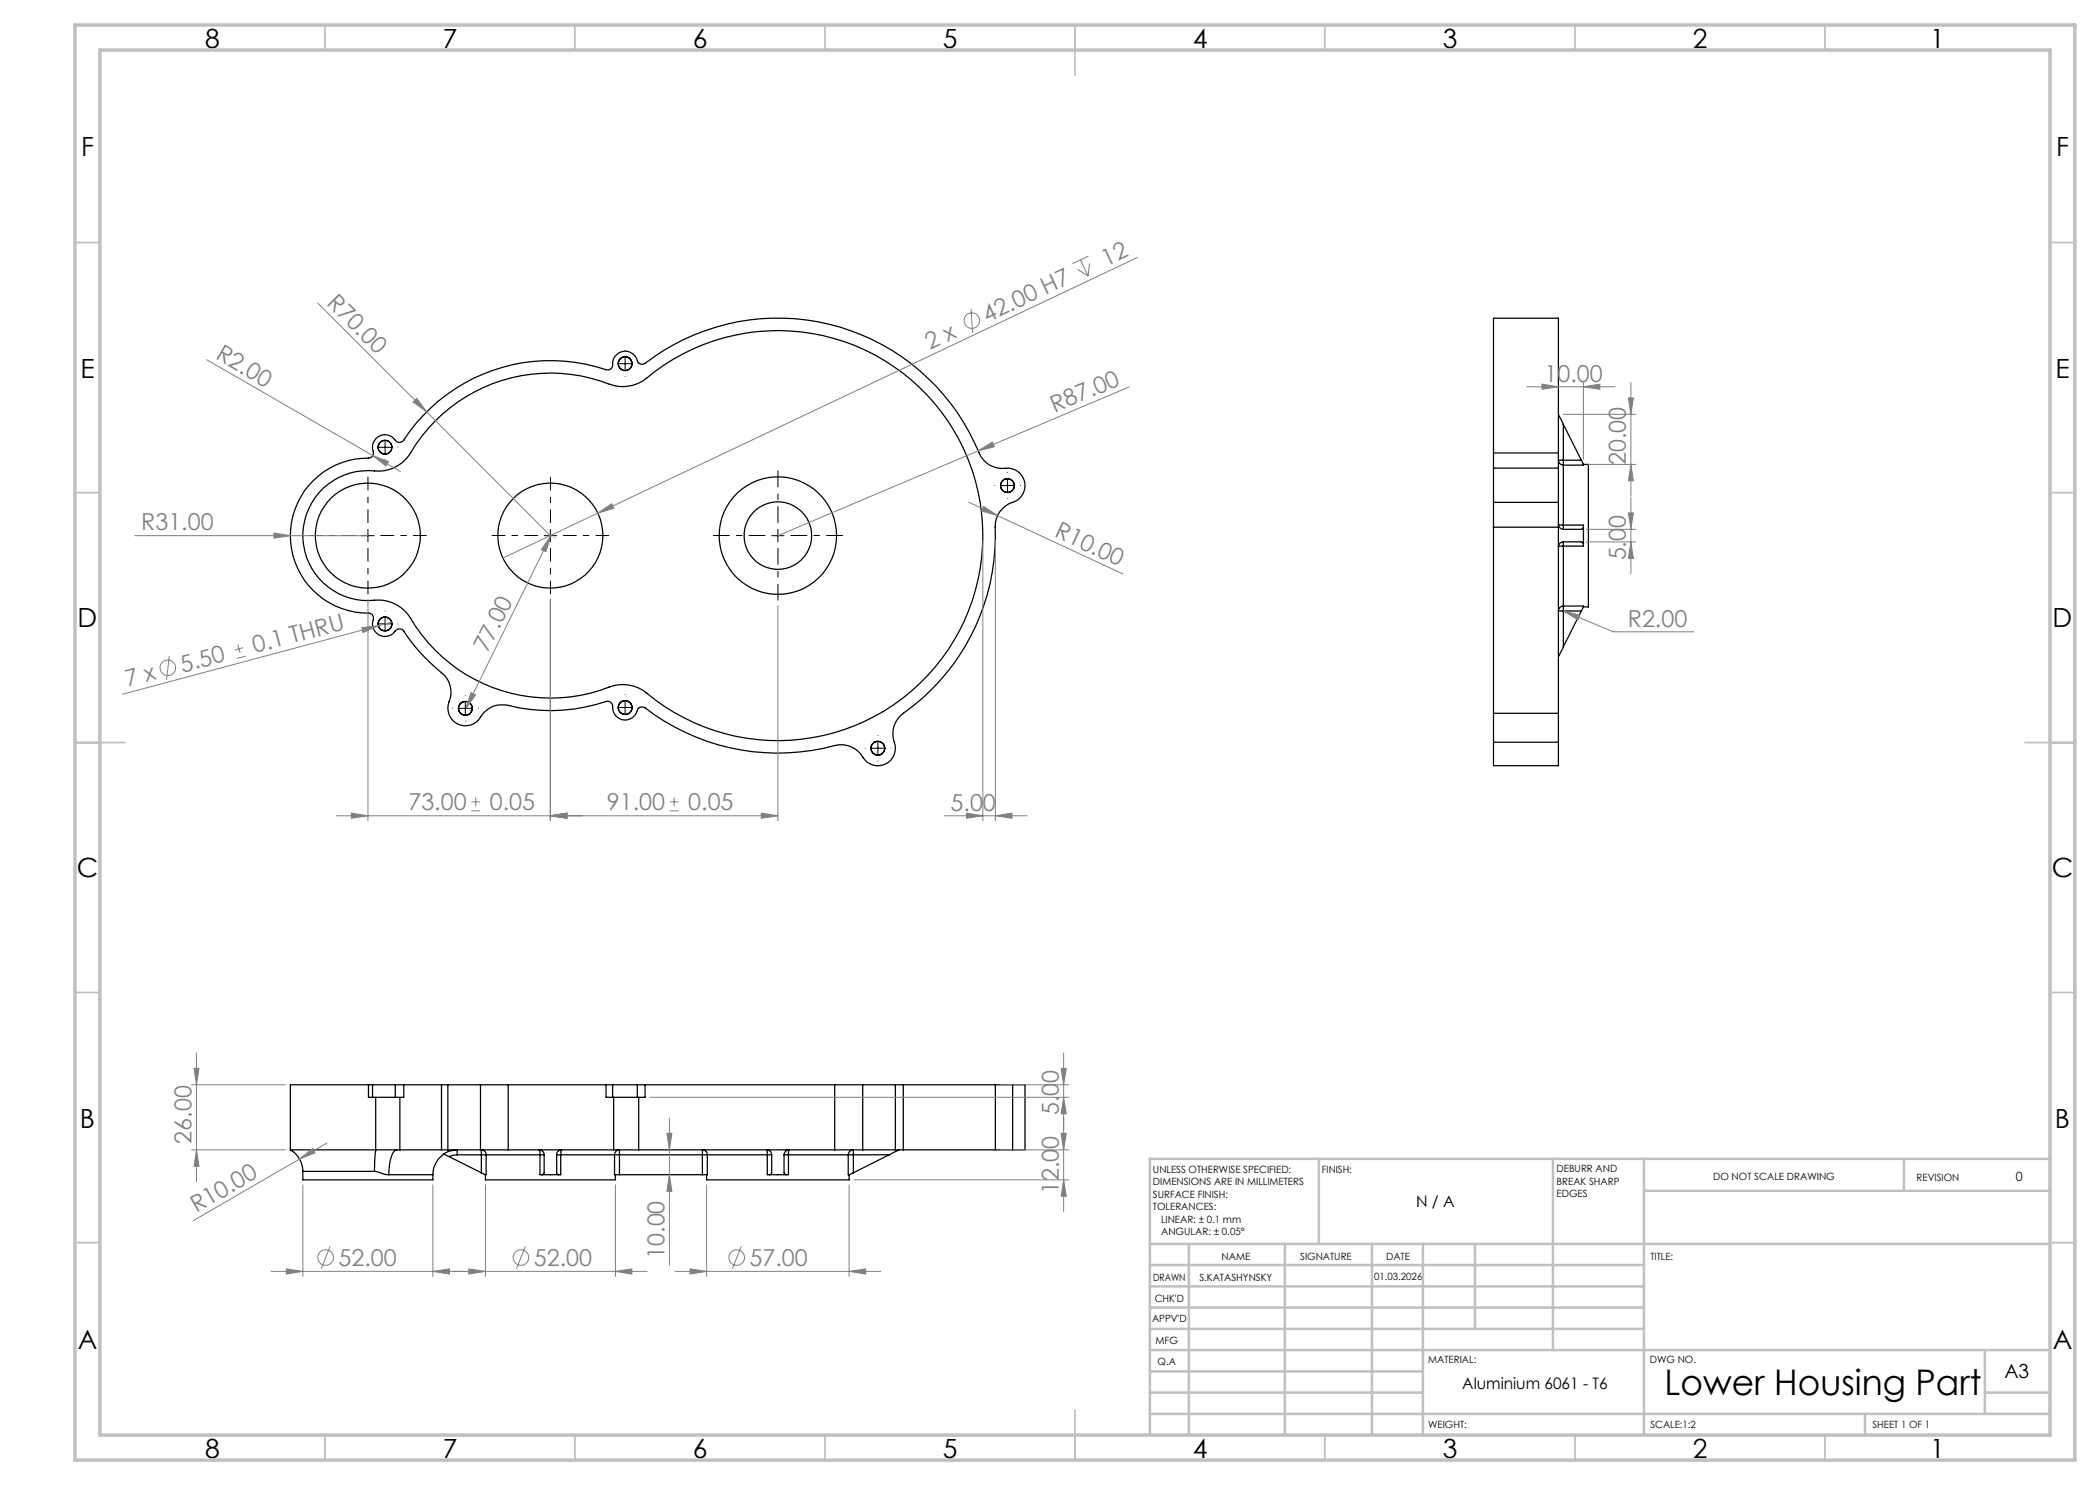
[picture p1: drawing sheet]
<svg xmlns="http://www.w3.org/2000/svg" width="420mm" height="297mm" viewBox="0 0 420 297" stroke-linecap="round" stroke-linejoin="round" font-family="sans-serif">
<g fill="none" stroke="#000" stroke-width=".25">
<path d="M62.7 96.1a15.9 15.9 0 0 1 11.2-4.5 1.2 1.2 0 0 0 .6-1.9 2.53 2.53 0 0 1 1.8-2.6 2.53 2.53 0 0 1 2.9 1.1l.5 .3h.5l.4-.3a35.2 35.2 0 0 1 40.9-14.2l.6-.2 .3-.4a2.8 2.8 0 0 1 2-3.1 2.55 2.55 0 0 1 3.1 2.1l.6 .4h.7a43.7 43.7 0 0 1 67.4 18.5 5.4 5.4 0 0 0 5.5 2.3 3.5 3.5 0 0 1 3.3 3.1 3.5 3.5 0 0 1-2.5 3.8 5 5 0 0 0-3.5 4.9 43.9 43.9 0 0 1-18.9 37.8 5.2 5.2 0 0 0-1.1 5.9 3.5 3.5 0 0 1-2.2 3.8 3.5 3.5 0 0 1-4.3-1.5 5 5 0 0 0-5.6-2.3 43.8 43.8 0 0 1-38.1-7.6l-.7-.1-.4 .3a2.83 2.83 0 0 1-3.3 2.2 2.86 2.86 0 0 1-2-3.1l-.5-.5h-.4a36.6 36.6 0 0 1-20.7 .7 5.3 5.3 0 0 0-5.1 3 3.5 3.5 0 0 1-4.5 .6 3.5 3.5 0 0 1-1.4-4.3 5 5 0 0 0-1.5-5.8 36.5 36.5 0 0 1-7.7-8.5 1.22 1.22 0 0 0-1.9 .6 2.53 2.53 0 0 1-3.2 .2 2.53 2.53 0 0 1-.8-3.1l-.2-.7-.3-.3a17.4 17.4 0 0 1-9.5-2.8 15.5 15.5 0 0 1-2-23.8zM64.6 97.7a13.4 13.4 0 0 1 11.2-3.5 7.6 7.6 0 0 0 6.3-3.6 32.7 32.7 0 0 1 40.7-13.5 7.6 7.6 0 0 0 6.6-1.5 41 41 0 0 1 56.3 3.7 41 41 0 0 1-.8 56.5 41 41 0 0 1-56.3 2.2 7.7 7.7 0 0 0-6.8-.6 32.6 32.6 0 0 1-40.2-14.5 7.6 7.6 0 0 0-6.7-2.9 13 13 0 0 1-13.1-7.5 13 13 0 0 1 2.8-14.8zM298.7 93.6v6.9M298.7 90.6v3M298.7 90.6v-27h13v27M298.7 93.6h13M298.7 90.6h13M311.7 93.6v6.9M311.7 90.6v3M311.7 82.9l1 2M312.7 92h-1a.86 .86 0 0 0 1 1M312.7 93v12"/>
<path d="M312.7 92v1M312.7 84.9v7.1M312.7 92h3.6M312.7 84.9l3.6 7.1M316.3 92l.4 .9M316.7 92.9h1v28.5h-1M316.7 92.9v.1h-4M298.7 100.5v4.9M298.7 105.4v37.3M298.7 100.5h13M298.7 105.4h13M311.7 100.5v4.9"/>
<path d="M311.7 105.4v37.3M312.7 105l-1-.1a.96 .96 0 0 0 1 1M312.7 108.4h3.6h.2l.2 .4M312.7 108.4a.91 .91 0 0 0-1 1l1-.2M312.7 108.4v.8M312.7 109.2v12M312.7 105h4v.4M312.7 105v.9M316.7 105.4l-.3 .5h-3.7M316.7 108.8v.4h-4M316.7 105.4v3.4M312.7 121.2a.89 .89 0 0 0-1 1h1"/>
<path d="M312.7 129.4l-1 2M312.7 121.2v1M312.7 121.2h4v.2M312.7 122.2v7.2M312.7 122.2h3.6M316.3 122.2l-3.6 7.2M316.7 121.4l-.4 .8M298.7 142.7v5.7M298.7 148.4v4.7h13v-4.7M298.7 142.7h13M298.7 148.4h13M311.7 142.7v5.7"/>
<path d="M73.7 217v2.5h.8M73.7 217h.8M73.7 217h-15.6v13M74.5 219.5h4.6M74.5 217h4.6M74.5 217v2.5M75.1 219.5v10.5M79.1 217h1.7M79.1 217v2.5M80 219.5v10.5M80.8 217h7.5M80.8 217v2.5h-1.7"/>
<path d="M88.3 217h1.3M88.3 217v13M89.6 217h6.5M89.6 217v13M96.1 217h5.5M96.1 217v13M101.6 217h19.6M101.6 217v13M121.2 217v2.5h1.3M121.2 217h1.3M122.5 219.5h5M122.5 217h5"/>
<path d="M122.5 217v2.5M122.7 219.5v10.5M127.5 217h1.5M127.5 217v2.5M127.7 219.5v10.5M129 217h37.9M129 217v2.5h-1.5M166.9 217h5.6M166.9 217v13M172.5 217h6.6M172.5 217v13M179.1 217h1.6"/>
<path d="M179.1 217v13M180.7 217h18.4M180.7 217v13M199.1 217h3.4M199.1 217v13M202.5 217h2.5v13h-2.5M202.5 217v13M58.1 230a5 5 0 0 1 2.5 4.3M58.1 230h17M60.6 234.3v1.7h26v-1.1M60.6 234.3h14.3M74.9 234.3l1.9 .5 1 .1"/>
<path d="M75.1 230h4.3M75.1 230l-.2 4.3M77.8 234.9h8.8M79.4 230h.6M79.4 230a1.58 1.58 0 0 0-1.2 1.4l-.3 1.3-.1 2.2M80 230h8.3M88.3 230h1.3M88.8 230.8a5.1 5.1 0 0 0-2.2 4.1M89.6 230h6.5M89.8 231.3l6.5 3.3M91.4 231v-1l-1.7 .3-1 .5 1.1 .5M91.4 231l-1.6 .3"/>
<path d="M91.4 231h4.9M96.1 230h5.5M96.3 231v-1a.85 .85 0 0 1 .9 1M96.3 231h.9M96.3 234.6l.8 .3M96.3 231v3.6M97.1 234.9v1.1h26v-1.1M97.2 231h10.8M97.2 231v3.9h-.1M101.6 230h21.1M108 231l-.2-1a1.02 1.02 0 0 1 1 1M108 231v3.9h.4"/>
<path d="M108 231h.8M108.4 234.9h3.4M108.8 231v3.6l-.4 .3M111.3 231a.95 .95 0 0 1 1-1l-.2 1M111.3 231v3.7l.5 .2M111.3 231h.8M112.1 231v3.9h-.3M112.1 231h10.8M122.7 230h5M122.9 231a.86 .86 0 0 1 1-1v1M122.9 231h1M122.9 231v3.9h1"/>
<path d="M123.9 234.9h16.6M123.9 231h16.6M123.9 231v3.9M127.7 230h39.2M140.5 231v-1a.86 .86 0 0 1 1 1M140.5 231h1M140.5 231v3.9M141.3 234.9v1.1h28.5v-1.1M141.5 231h12M141.5 231v3.9h-1M153.5 231l-.2-1a1.02 1.02 0 0 1 1 1M153.5 231v3.9h.4"/>
<path d="M153.5 231h.8M153.9 234.9h3.4M154.3 231v3.6l-.1 .2-.3 .1M156.8 231a1.02 1.02 0 0 1 1-1l-.1 1M156.8 231v3.6l.2 .2 .3 .1M156.8 231h.9M157.7 231v3.9h-.4M157.7 231h12M166.9 230h5.6M169.7 231a.91 .91 0 0 1 1-1v1M169.7 231h1M169.7 231v3.9h.1"/>
<path d="M170.7 234.6l-.9 .3M170.7 231h7.1M170.7 231v3.6M172.5 230h6.6M177.8 231l-7.1 3.6M179.1 230h1.6M179.8 230l-2 1M180.7 230h18.4M199.1 230h3.4"/>
<circle cx="125" cy="72.7" r="1.39"/>
<circle cx="77" cy="89.5" r="1.39"/>
<circle cx="201.5" cy="97.1" r="1.39"/>
<circle cx="73.6" cy="107.1" r="10.5"/>
<circle cx="110.1" cy="107.1" r="10.5"/>
<circle cx="155.6" cy="107.1" r="6.8"/>
<circle cx="155.6" cy="107.1" r="11.7"/>
<circle cx="77" cy="124.8" r="1.4"/>
<circle cx="93.1" cy="141.7" r="1.39"/>
<circle cx="125" cy="141.5" r="1.39"/>
<circle cx="175.6" cy="149.6" r="1.39"/>
</g>
<g fill="none" stroke="#808080" stroke-width=".2">
<path d="M215.5 53.9l2.1 1.3M216.1 52l1.5 3.2M217.7 51.2l-3.2 1.5M217.9 52.7l-.3 2.5M227.5 51.5l-107.9 51.1M41.3 71.9l38.8 22.4M63.5 60.6l21.8 21.8M194.2 61.7l.3 4.8M225.8 77.4l-30.1 12.8M305.3 77.4h17.7M308.4 76.8l3.3 .6-3.3 .5zM316.7 77.4l3.3-.6v1.1z"/>
<path d="M316.7 76.3v15.6M325.7 79.6h1l-.5 3.3zM326.2 76.5v22.7M74.6 91.1l3.1 1.2-.5 .9zM82.6 80.4l.8-.7 1.9 2.7zM85.3 82.4l24.8 24.7M195.7 90.2l2.8-1.8 .4 1zM195.7 90.2l-40.1 16.9M312.7 82.9h14.5M317.7 92.9h9.5M326.2 92.9l.5 3.3h-1zM326.2 99.5v15.2"/>
<path d="M27 107.1h46.6M54.8 106.6l3.3 .5-3.3 .5zM73.6 119.9v44.2M110.1 119.9v44.2M110.2 107.2l-1 3.1-.9-.4zM110.2 107.2l-17 34.5M111 107.6h.1M119.6 102.6l2.7-1.9 .5 1zM119.6 102.6l-19 9M193.7 100.4l30.9 14.4M196.6 108.1v56M196.7 101.3l2.8 1.8-3.2-.9z"/>
<path d="M199.1 108.1v56M317.3 105.9h9.9M317.3 108.4h9.9M325.7 102.6h1l-.5 3.3zM326.2 108.4l.5 3.3h-1zM33.9 131.2l-.6 4.8M47.6 128.9l.4 1.7M48.6 129.5l-1.6 .5M49.1 131.2l-1.7 .5M72.4 125.5l3.3-.3-3.1 1.3zM75.7 125.2l-51.2 13.6M78.4 124.4l-2.7 .8"/>
<path d="M94.2 138.5l.9 .5-1.9 2.7zM155.6 121.1v43M312.7 122.2l3.3 .8-.4 1zM312.7 122.2l10 4.2h16M94 142.1l.1 .1M95.1 159.5v1.8M134.8 159.5v1.8M67.2 163.2h88.4M70.3 162.6l3.3 .6-3.3 .5zM94.3 162.2h1.7M94.3 160.4h1.7M110.1 163.2l3.3-.6v1.1z"/>
<path d="M133.9 162.2h1.8M133.9 160.4h1.8M152.3 162.6l3.3 .6-3.3 .5zM188.8 163.2h16.6M193.3 162.6l3.3 .6-3.3 .5zM199.1 163.2l3.3-.6v1.1zM38.3 217h18.8M38.8 213.7h1l-.5 3.3zM39.3 210.6v25.7M130 219.5h83.7M200.1 217h13.6M212.2 213.7h1.1l-.6 3.3z"/>
<path d="M212.7 219.5l.6 3.3h-1.1zM212.7 210.6v31.7M38.3 230h18.8M39.3 230l.5 3.3h-1zM59.9 231.8l2.6-2.1 .5 .9zM59.9 231.8l-21.3 12.4M60.6 237v18.3M65.4 228.6l-5.5 3.2M86.6 237v18.3M97.1 237v18.3M123.1 237v18.3M133.4 226.7h1l-.5 3.3z"/>
<path d="M133.9 234.9l.5 3.4h-1zM133.9 223.6v29.5M141.3 237v18.3M169.8 237v18.3M170.8 236h42.9M200.1 230h13.6M212.2 226.7h1.1l-.6 3.3zM212.7 236l.6 3.3h-1.1zM54.2 254.3h75.2M57.3 253.8l3.3 .5-3.3 .5zM66 249.3l-1.8 4.4M86.6 254.3l3.3-.5v1z"/>
<path d="M93.8 253.8l3.3 .5-3.3 .5zM105.1 249.3l-1.8 4.4M123.1 254.3l3.3-.5v1zM135 254.3h41.2M138 253.8l3.3 .5-3.3 .5zM148.2 249.3l-1.7 4.4M169.8 254.3l3.3-.5v1z"/>
<circle cx="194.4" cy="64.1" r="1.56"/>
<circle cx="33.6" cy="133.6" r="1.55"/>
<circle cx="65.1" cy="251.5" r="1.55"/>
<circle cx="104.2" cy="251.5" r="1.55"/>
<circle cx="147.4" cy="251.5" r="1.55"/>
</g>
<g fill="none" stroke="#000" stroke-width=".2" stroke-dasharray="15.2 1.3 1.3 1.3" stroke-linecap="butt">
<path d="M122.5 72.7h-.1M125 70.2v-.1M125 75.2v.1M127.5 72.7h.2M74.5 89.4h-.1M77 86.9v-.1M77 91.9v.2M79.5 89.4h.1M199 97.1h-.1M201.5 94.6v-.1M201.5 99.6v.1M204 97.1h.1"/>
<path d="M74.5 124.8h-.1M77 122.3v-.2M77 127.3v.1M79.5 124.8h.1M93.1 139.1v-.1M125 139v-.1M90.6 141.6h-.1M93.1 144.1v.2M95.6 141.6h.1M122.5 141.5h-.1M125 144v.1M127.5 141.5h.2"/>
<path d="M173.1 149.6h-.1M175.6 147.1v-.1M175.6 152.1v.2M178.1 149.6h.1"/>
</g>
<path d="M153.1 107.1h-10.5M155.6 104.6v-10.5M155.6 109.6v10.5M158.1 107.1h10.5" fill="none" stroke="#000" stroke-width=".2" stroke-dasharray="15.2 1.3 1.3 1.3" stroke-dashoffset="11.9" stroke-linecap="butt"/>
<path d="M71.1 107.1h-9.3M73.6 104.6v-9.2M73.6 109.6v9.3M76.1 107.1h9.2M107.6 107.1h-9.3M110.1 104.6v-9.2M110.1 109.6v9.3M112.6 107.1h9.2" fill="none" stroke="#000" stroke-width=".2" stroke-dasharray="15.2 1.3 1.3 1.3" stroke-dashoffset="12.5" stroke-linecap="butt"/>
<g fill="none" stroke="#000" stroke-width=".2">
<path d="M123.8 72.7h2.5M125 71.5v2.5M75.7 89.5h2.5M77 88.2v2.5M200.2 97.1h2.5M201.5 95.9v2.5M72.3 107.1h2.5M73.6 105.9v2.5M108.8 107.1h2.5M110.1 105.9v2.5M154.3 107.1h2.5M155.6 105.9v2.5"/>
<path d="M75.7 124.8h2.5M77 123.5v2.5M91.8 141.7h2.5M93.1 140.4v2.5M123.8 141.5h2.5M125 140.3v2.5M174.3 149.6h2.5M175.6 148.4v2.5"/>
</g>
<g fill="none" stroke="#c0c0c0" stroke-width=".35">
<path d="M65 5v5M115 5v5M165 5v5M215 5v10M265 5v5M315 5v5M365 5v5M15 48.5h5M410 48.5h5M15 98.5h5M410 98.5h5M15 148.5h10"/>
<path d="M405 148.5h10M15 198.5h5M410 198.5h5M15 248.5h5M410 248.5h5M65 287v5M115 287v5M165 287v5M215 282v10M265 287v5M315 287v5M365 287v5"/>
</g>
<g fill="none" stroke="#c0c0c0" stroke-width=".5">
<path d="M263.8 231.8v17M310.6 231.8v38.2M328.8 231.8v55.2M328.8 238.2h81.2M380.8 231.8v6.4M410 231.8h-180v55.2M230 248.8h180M230 257.3h98.8M230 253h98.8M237.8 248.8v38.2M257 248.8v38.2M274.4 248.8v38.2"/>
<path d="M284.6 248.8v38.2M295 248.8v17M230 265.8h98.8M230 261.5h98.8M230 278.5h54.6M230 274.3h54.6M230 270h180M397 278.5h13M397 270v12.8M230 282.8h180M373 282.8v4.2"/>
</g>
<path d="M15 5h400v287h-400zM20 10h390v277h-390z" fill="none" stroke="#c0c0c0" stroke-width=".7"/>
<g fill="#808080">
<path d="M82.6 80.4l.8-.7 1.9 2.7z"/>
<path d="M74.6 91.1l3.1 1.2-.5 .9z"/>
<path d="M54.8 106.6l3.3 .5-3.3 .5z"/>
<path d="M72.4 125.5l3.3-.3-3.1 1.3z"/>
<path d="M195.7 90.2l2.8-1.8 .4 1z"/>
<path d="M119.6 102.6l2.7-1.9 .5 1z"/>
<path d="M59.9 231.8l2.6-2.1 .5 .9z"/>
<path d="M196.7 101.3l2.8 1.8-3.2-.9z"/>
<path d="M316.7 77.4l3.3-.6v1.1zM308.4 76.8l3.3 .6-3.3 .5z"/>
<path d="M70.3 162.6l3.3 .6-3.3 .5zM110.1 163.2l3.3-.6v1.1zM110.1 163.2l3.3-.6v1.1zM152.3 162.6l3.3 .6-3.3 .5zM193.3 162.6l3.3 .6-3.3 .5zM199.1 163.2l3.3-.6v1.1zM57.3 253.8l3.3 .5-3.3 .5zM86.6 254.3l3.3-.5v1zM93.8 253.8l3.3 .5-3.3 .5zM123.1 254.3l3.3-.5v1zM138 253.8l3.3 .5-3.3 .5zM169.8 254.3l3.3-.5v1zM312.7 122.2l2.9 1.8 .4-1z"/>
<path d="M110.2 107.2l-1 3.1-.9-.4zM94.2 138.5l.9 .5-1.9 2.7z"/>
<path d="M133.9 234.9l.5 3.4h-1zM133.4 226.7h1l-.5 3.3z"/>
<path d="M325.7 102.6h1l-.5 3.3zM326.2 108.4l.5 3.3h-1z"/>
<path d="M38.8 213.7h1l-.5 3.3zM39.3 230l.5 3.3h-1zM212.2 213.7h1.1l-.6 3.3zM212.7 219.5l.6 3.3h-1.1zM212.2 226.7h1.1l-.6 3.3zM212.7 236l.6 3.3h-1.1zM325.7 79.6h1l-.5 3.3zM326.2 92.9l.5 3.3h-1z"/>
</g>
<text font-size="7.1" x="332.9" y="279">Lower Housing Part</text>
<g font-size="5.3">
<text x="41" y="9.5">8</text>
<text x="88.5" y="9.5">7</text>
<text x="138.5" y="9.5">6</text>
<text x="188.5" y="9.5">5</text>
<text x="238.5" y="9.5">4</text>
<text x="288.5" y="9.5">3</text>
<text x="338.5" y="9.5">2</text>
<text x="386" y="9.5">1</text>
<text x="16.2" y="31.3">F</text>
<text x="411.2" y="31.3">F</text>
<text x="16.1" y="75.5">E</text>
<text x="411.1" y="75.5">E</text>
<text x="15.5" y="125.5">D</text>
<text x="410.5" y="125.5">D</text>
<text x="15.4" y="175.5">C</text>
<text x="410.4" y="175.5">C</text>
<text x="16" y="225.5">B</text>
<text x="411" y="225.5">B</text>
<text x="15.5" y="269.8">A</text>
<text x="410.5" y="269.8">A</text>
<text x="41" y="291.5">8</text>
<text x="88.5" y="291.5">7</text>
<text x="138.5" y="291.5">6</text>
<text x="188.5" y="291.5">5</text>
<text x="238.5" y="291.5">4</text>
<text x="288.5" y="291.5">3</text>
<text x="338.5" y="291.5">2</text>
<text x="386" y="291.5">1</text>
</g>
<g font-size="4.7" fill="#808080">
<text x="221.2" y="53.3" transform="rotate(-25 221.2 53.3)">12</text>
<text x="65.2" y="60.8" transform="rotate(45 65.2 60.8)">R70.00</text>
<text x="197.4" y="64.6" transform="rotate(-25 197.4 64.6)">42.00 H7</text>
<text x="42.9" y="71.7" transform="rotate(30 42.9 71.7)">R2.00</text>
<text x="186" y="70" transform="rotate(-25 186 70)">2 x</text>
<text x="308.9" y="76.3">10.00</text>
<text x="210.9" y="82.6" transform="rotate(-23 210.9 82.6)">R87.00</text>
<text x="325.2" y="93" transform="rotate(-90 325.2 93)">20.00</text>
<text x="28.3" y="106.1">R31.00</text>
<text x="210.7" y="107.2" transform="rotate(25 210.7 107.2)">R10.00</text>
<text x="325.2" y="112.1" transform="rotate(-90 325.2 112.1)">5.00</text>
<text x="325.6" y="125.3">R2.00</text>
<text x="51" y="130.7" transform="rotate(-15 51 130.7)">0.1 THRU</text>
<text x="97.5" y="130.7" transform="rotate(-64 97.5 130.7)">77.00</text>
<text x="25.5" y="137.5" transform="rotate(-15 25.5 137.5)">7 x</text>
<text x="36.5" y="134.5" transform="rotate(-15 36.5 134.5)">5.50</text>
<text x="81.7" y="162.1">73.00</text>
<text x="98" y="162.1">0.05</text>
<text x="121.4" y="162.1">91.00</text>
<text x="137.7" y="162.1">0.05</text>
<text x="190.1" y="162.1">5.00</text>
<text x="211.7" y="223" transform="rotate(-90 211.7 223)">5.00</text>
<text x="38.3" y="228.7" transform="rotate(-90 38.3 228.7)">26.00</text>
<text x="211.7" y="238.8" transform="rotate(-90 211.7 238.8)">12.00</text>
<text x="39.3" y="242.6" transform="rotate(-30 39.3 242.6)">R10.00</text>
<text x="132.9" y="251.8" transform="rotate(-90 132.9 251.8)">10.00</text>
<text x="67.7" y="253.2">52.00</text>
<text x="106.8" y="253.2">52.00</text>
<text x="149.9" y="253.2">57.00</text>
</g>
<text font-size="3.9" x="400.9" y="275.5">A3</text>
<g font-size="3.2">
<text x="283.2" y="241.4">N / A</text>
<text x="292.5" y="277.9">Aluminium 6061 - T6</text>
</g>
<text font-size="2.5" x="403.2" y="236.1">0</text>
<g font-size="2">
<text x="230.6" y="234.6">UNLESS OTHERWISE SPECIFIED:</text>
<text x="230.6" y="237.1">DIMENSIONS ARE IN MILLIMETERS</text>
<text x="230.6" y="239.6">SURFACE FINISH:</text>
<text x="264.4" y="234.6">FINISH:</text>
<text x="311.3" y="234.5">DEBURR AND</text>
<text x="311.3" y="237">BREAK SHARP</text>
<text x="311.3" y="239.5">EDGES</text>
<text x="342.6" y="236">DO NOT SCALE DRAWING</text>
<text x="383.3" y="236.2">REVISION</text>
<text x="230.6" y="242.1">TOLERANCES:</text>
<text x="232.2" y="244.6">LINEAR: ± 0.1 mm</text>
<text x="232.2" y="247.1">ANGULAR: ± 0.05°</text>
<text x="244.3" y="252">NAME</text>
<text x="260" y="251.9">SIGNATURE</text>
<text x="277.2" y="251.9">DATE</text>
<text x="330.1" y="251.9">TITLE:</text>
<text x="230.6" y="256.1">DRAWN</text>
<text x="239.9" y="256.1">S.KATASHYNSKY</text>
<text x="274.8" y="255.9">01.03.2026</text>
<text x="230.9" y="260.3">CHK'D</text>
<text x="230.4" y="264.4">APPV'D</text>
<text x="231.1" y="268.8">MFG</text>
<text x="231.5" y="273">Q.A</text>
<text x="285.6" y="272.5">MATERIAL:</text>
<text x="330" y="272.5">DWG NO.</text>
<text x="285.6" y="285.5">WEIGHT:</text>
<text x="330.1" y="285.6">SCALE:1:2</text>
<text x="374.5" y="285.6">SHEET 1 OF 1</text>
</g>
</svg>
